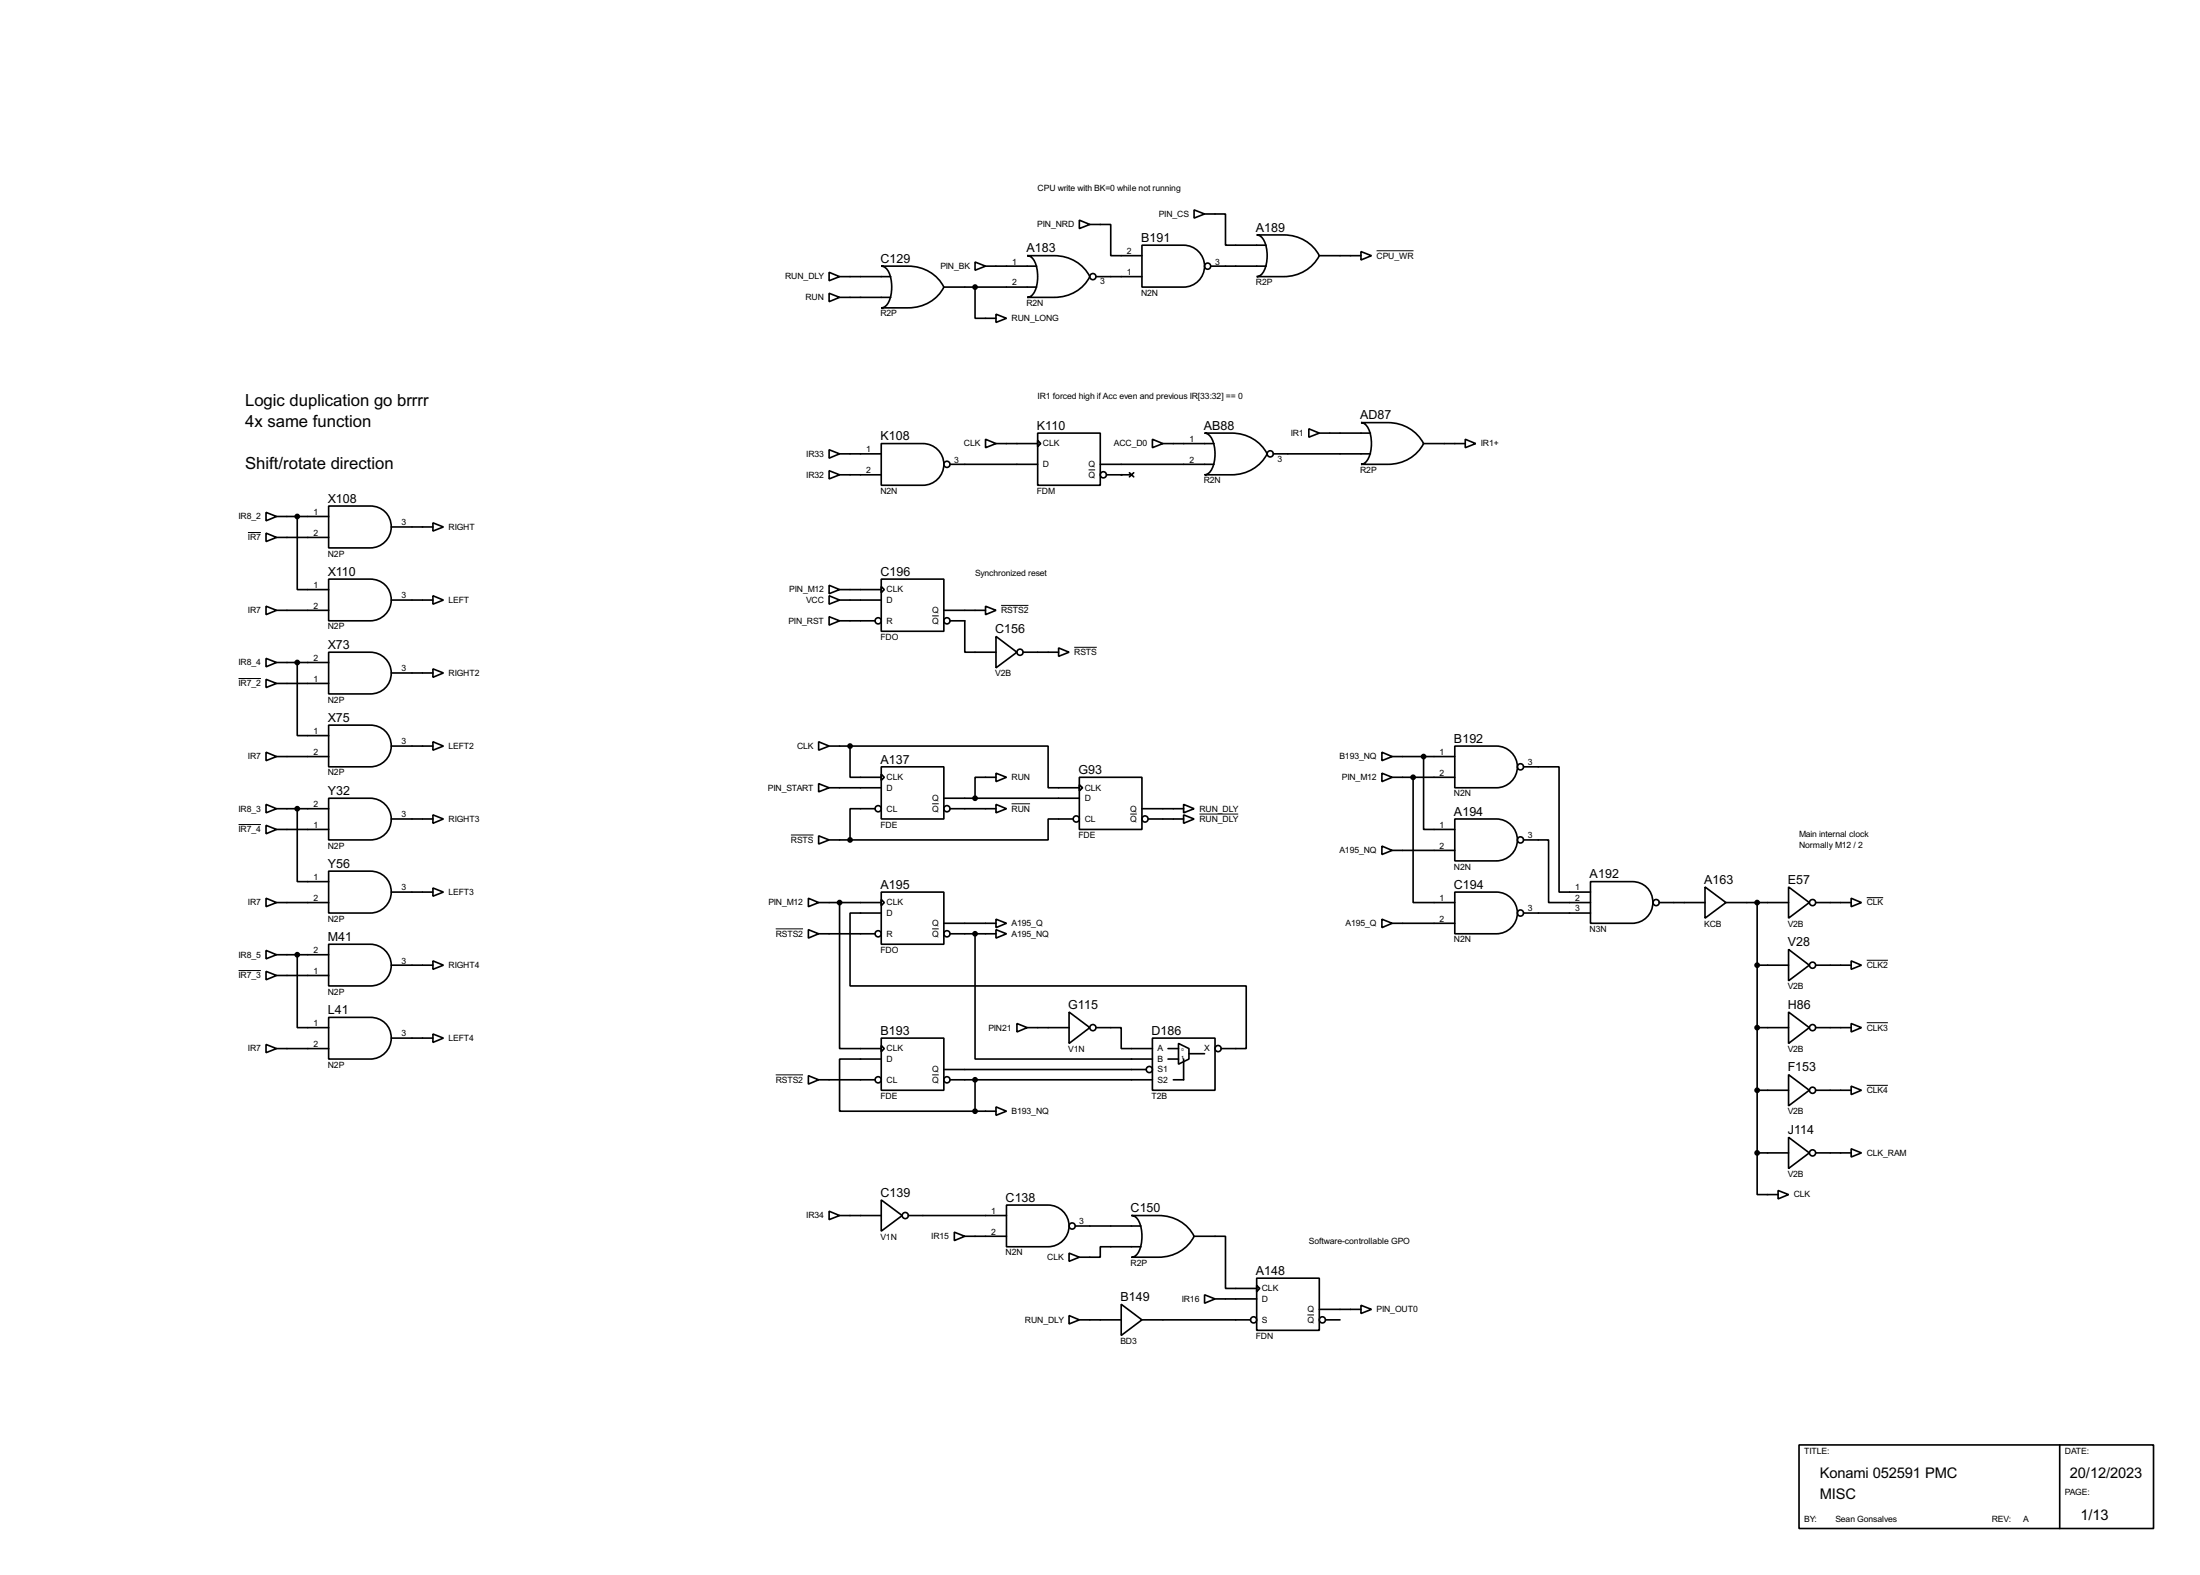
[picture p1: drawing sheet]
<svg xmlns="http://www.w3.org/2000/svg" width="536mm" height="383mm" viewBox="0 0 536 383" stroke-linecap="round" stroke-linejoin="round" font-family="sans-serif">
<g fill="none" stroke="#000" stroke-width=".4">
<path d="M262.9 53.6l2.6 1.1-2.6 1zM265.5 54.7h5.1v7.6h7.6M278.2 59.7h10.1a5.1 5.1 0 0 1 5.1 5.1 5.1 5.1 0 0 1-5.1 5.1h-10.1zM290.9 51.1l2.5 1-2.5 1zM293.4 52.1h5.1v7.6h9.9M306.1 57.2h6.6a9.6 9.6 0 0 1 8.7 5.1 9.6 9.6 0 0 1-8.7 5.1h-6.6a3.2 3.2 0 0 0 2.4-3.2 7.6 7.6 0 0 0-1.4-6.6zM202 71.4l2.5 1-2.5 1.1zM202 66.3l2.5 1.1-2.5 1zM204.5 67.4h12.5M204.5 72.4h12.5M214.7 64.8h6.6a9.6 9.6 0 0 1 8.6 5.1 9.5 9.5 0 0 1-8.6 5.1h-6.6a3.2 3.2 0 0 0 2.3-3.2 7.8 7.8 0 0 0-1.3-6.6zM229.9 69.9h22.6"/>
<path d="M237.5 63.8l2.6 1-2.6 1zM237.5 69.9v7.6h5.1M240.1 64.8h12.4M242.6 76.5l2.6 1-2.6 1zM250.2 62.3h6.6a9.5 9.5 0 0 1 8.7 5.1 9.5 9.5 0 0 1-8.7 5h-6.6a3.1 3.1 0 0 0 2.4-3.1 7.8 7.8 0 0 0-1.3-6.6zM267 67.4h11.2M294.9 64.8h13.5M321.4 62.3h10.1M331.5 61.3l2.6 1-2.6 1zM202 114.6l2.5 1-2.5 1zM202 109.5l2.5 1-2.5 1.1zM204.5 110.5h10.2"/>
<path d="M204.5 115.6h10.2M214.7 108h10.1a5.1 5.1 0 0 1 5.1 5.1 5.1 5.1 0 0 1-5.1 5.1h-10.1zM231.4 113.1h21.4M240.1 107l2.5 1-2.5 1zM242.6 108h10.2M252.8 105.5h15.2v12.7h-15.2zM252.8 107.2l.7 .8-.7 .8zM268 113.1h27.7M269.5 115.6h6.1M275.1 115.1l1.1 1M276.2 115.1l-1.1 1M280.7 107l2.6 1-2.6 1z"/>
<path d="M283.3 108h12.4M293.4 105.5h6.6a9.6 9.6 0 0 1 8.7 5 9.6 9.6 0 0 1-8.7 5.1h-6.6a3.2 3.2 0 0 0 2.4-3.1 7.6 7.6 0 0 0-1.4-6.6zM310.2 110.5h23.6M318.8 104.4l2.6 1.1-2.6 1zM321.4 105.5h12.4M331.5 102.9h6.6a9.6 9.6 0 0 1 8.7 5.1 9.6 9.6 0 0 1-8.7 5.1h-6.6a3.2 3.2 0 0 0 2.4-3.2 7.7 7.7 0 0 0-1.4-6.6zM346.8 108h10.1M356.9 107l2.6 1-2.6 1zM64.8 124.8l2.6 1-2.6 1zM64.8 129.8l2.6 1.1-2.6 1zM67.4 130.9h12.7M67.4 125.8h12.7"/>
<path d="M72.4 125.8v17.8h7.7M80.1 123.2h10.1a5.1 5.1 0 0 1 5.1 5.1 5.1 5.1 0 0 1-5.1 5.1h-10.1zM95.3 128.3h10.2M105.5 127.3l2.5 1-2.5 1zM64.8 147.6l2.6 1-2.6 1.1zM67.4 148.6h12.7M80.1 158.8h10.1a5.1 5.1 0 0 1 5.1 5.1 5.1 5.1 0 0 1-5.1 5.1h-10.1zM80.1 141h10.1a5.1 5.1 0 0 1 5.1 5.1 5.1 5.1 0 0 1-5.1 5.1h-10.1zM95.3 146.1h10.2M105.5 145.1l2.5 1-2.5 1zM202 142.5l2.5 1.1-2.5 1zM202 150.2l2.5 1-2.5 1z"/>
<path d="M202 145.1l2.5 1-2.5 1zM204.5 146.1h10.2M204.5 143.6h10.2M204.5 151.2h8.7M214.7 141h15.2v12.7h-15.2zM214.7 142.8l.7 .8-.7 .7zM229.9 148.6h10.2M231.4 151.2h3.6v7.6h7.6M240.1 147.6l2.5 1-2.5 1.1zM242.6 155l5.1 3.8-5.1 3.8zM249.2 158.8h8.7M257.9 157.8l2.5 1-2.5 1z"/>
<path d="M64.8 160.3l2.6 1-2.6 1.1zM64.8 165.4l2.6 1-2.6 1zM67.4 166.4h12.7M67.4 161.3h12.7M72.4 161.3v17.8h7.7M80.1 176.6h10.1a5.1 5.1 0 0 1 5.1 5 5.1 5.1 0 0 1-5.1 5.1h-10.1zM95.3 163.9h10.2M105.5 162.9l2.5 1-2.5 1zM64.8 195.9l2.6 1-2.6 1zM64.8 183.2l2.6 1-2.6 1zM67.4 196.9h12.7M67.4 184.2h12.7"/>
<path d="M72.4 196.9v17.8h7.7M80.1 194.4h10.1a5.1 5.1 0 0 1 5.1 5 5.1 5.1 0 0 1-5.1 5.1h-10.1zM95.3 199.4h10.2M95.3 181.7h10.2M105.5 198.4l2.5 1-2.5 1.1zM105.5 180.6l2.5 1.1-2.5 1zM199.4 190.8l2.6 1-2.6 1zM199.4 180.6l2.6 1.1-2.6 1zM202 181.7h5.1M202 191.8h12.7M207.1 181.7v7.6h7.6M207.1 181.7h48.2v10.1h7.6"/>
<path d="M213.2 196.9h-6.1v7.6M214.7 186.7h15.2v12.7h-15.2zM214.7 188.5l.7 .8-.7 .7zM229.9 194.4h33M231.4 196.9h11.2M242.6 188.3l2.6 1-2.6 1zM242.6 195.9l2.6 1-2.6 1zM242.6 189.3h-5.1v5.1M261.4 199.4h-6.1v5.1h-48.2M262.9 189.3h15.3v12.7h-15.3zM262.9 191.1l.8 .7-.8 .8zM278.2 196.9h10.1"/>
<path d="M279.7 199.4h8.6M288.3 198.4l2.6 1-2.6 1.1zM288.3 195.9l2.6 1-2.6 1zM336.6 188.3l2.5 1-2.5 1zM336.6 183.2l2.5 1-2.5 1zM339.1 184.2h15.3M339.1 189.3h15.3M344.2 189.3v30.5h10.2M346.8 184.2v17.8h7.6M354.4 181.7h10.1a5.1 5.1 0 0 1 5.1 5 5.1 5.1 0 0 1-5.1 5.1h-10.1zM354.4 199.4h10.1a5.1 5.1 0 0 1 5.1 5.1 5.1 5.1 0 0 1-5.1 5.1h-10.1zM371.1 186.7h8.7v30.5h7.6"/>
<path d="M64.8 201l2.6 1-2.6 1zM64.8 218.7l2.6 1.1-2.6 1zM67.4 202h12.7M67.4 219.8h12.7M80.1 212.1h10.1a5.1 5.1 0 0 1 5.1 5.1 5.1 5.1 0 0 1-5.1 5.1h-10.1zM95.3 217.2h10.2M105.5 216.2l2.5 1-2.5 1zM196.9 218.7l2.5 1.1-2.5 1zM199.4 203.5l2.6 1-2.6 1zM199.4 219.8h15.3M202 204.5h5.1M204.5 219.8v35.5h10.2"/>
<path d="M214.7 217.2h15.2v12.7h-15.2zM214.7 219l.7 .8-.7 .7zM336.6 206l2.5 1.1-2.5 1zM339.1 207.1h15.3M354.4 217.2h10.1a5.1 5.1 0 0 1 5.1 5.1 5.1 5.1 0 0 1-5.1 5.1h-10.1zM371.1 204.5h6.1v15.3h10.2M387.4 214.7h10.2a5.1 5.1 0 0 1 5 5 5.1 5.1 0 0 1-5 5.1h-10.2zM404.2 219.8h11.1M415.3 216l5.1 3.8-5.1 3.8zM420.4 219.8h15.3M428 219.8v60.9M435.7 216l5 3.8-5 3.8z"/>
<path d="M442.3 219.8h8.6M450.9 218.7l2.5 1.1-2.5 1zM64.8 236.5l2.6 1-2.6 1.1zM64.8 231.4l2.6 1.1-2.6 1zM67.4 237.5h12.7M67.4 232.5h12.7M72.4 232.5v17.7h7.7M80.1 229.9h10.1a5.1 5.1 0 0 1 5.1 5.1 5.1 5.1 0 0 1-5.1 5.1h-10.1zM95.3 235h10.2M105.5 234l2.5 1-2.5 1zM196.9 226.4l2.5 1-2.5 1zM199.4 227.4h13.8"/>
<path d="M214.7 222.3h-7.6v17.8h96.5v15.2h-6.1M229.9 224.8h12.7M231.4 227.4h11.2M237.5 227.4v30.5h43.2M242.6 226.4l2.6 1-2.6 1zM242.6 223.8l2.6 1-2.6 1.1zM336.6 223.8l2.5 1-2.5 1.1zM339.1 224.8h15.3M371.1 222.3h16.3M428 235h7.7M435.7 231.2l5 3.8-5 3.8zM442.3 235h8.6"/>
<path d="M450.9 234l2.5 1-2.5 1zM64.8 254.3l2.6 1-2.6 1zM67.4 255.3h12.7M80.1 247.7h10.1a5.1 5.1 0 0 1 5.1 5.1 5.1 5.1 0 0 1-5.1 5.1h-10.1zM95.3 252.8h10.2M105.5 251.8l2.5 1-2.5 1zM214.7 252.8h15.2v12.7h-15.2zM214.7 254.6l.7 .7-.7 .8zM214.7 257.9h-10.2v12.7h33M247.7 249.2l2.5 1-2.5 1.1zM250.2 250.2h10.2M260.4 246.4l5.1 3.8-5.1 3.9z"/>
<path d="M267 250.2h6.1v5.1h7.6M280.7 252.8h15.3v12.7h-15.3zM284.5 255.3h2.6M284.5 257.9h2.6M287.1 254.1l2.5 1.2v2.6l-2.5 1.2zM288.3 257.9v5h-2.5M289.6 256.6h3.8M428 250.2h7.7M435.7 246.4l5 3.8-5 3.9zM442.3 250.2h8.6M450.9 249.2l2.5 1-2.5 1.1zM196.9 261.9l2.5 1-2.5 1.1z"/>
<path d="M199.4 262.9h13.8M229.9 260.4h49.3M231.4 262.9h49.3M237.5 262.9v7.7M237.5 270.6h5.1M242.6 269.5l2.6 1.1-2.6 1zM428 265.5h7.7M435.7 276.9l5 3.8-5 3.8zM435.7 261.7l5 3.8-5 3.8zM442.3 265.5h8.6M450.9 279.7l2.5 1-2.5 1zM450.9 264.5l2.5 1-2.5 1z"/>
<path d="M202 294.9l2.5 1.1-2.5 1zM204.5 296h10.2M214.7 292.2l5.1 3.8-5.1 3.8zM221.3 296h23.9M245.2 293.4h10.1a5.1 5.1 0 0 1 5.1 5.1 5.1 5.1 0 0 1-5.1 5.1h-10.1zM261.9 298.5h16M275.6 296h6.6a9.5 9.5 0 0 1 8.7 5 9.5 9.5 0 0 1-8.7 5.1h-6.6a3.2 3.2 0 0 0 2.4-3.1 7.7 7.7 0 0 0-1.3-6.6zM428 280.7v10.2h5.1M428 280.7h7.7M433.1 289.9l2.6 1-2.6 1zM442.3 280.7h8.6M232.5 300l2.5 1-2.5 1.1z"/>
<path d="M235 301h10.2M260.4 305.1l2.5 1-2.5 1zM273.1 317.6l5.1 3.8-5.1 3.8zM277.9 303.6h-9.9v2.5h-5.1M290.9 301h7.6v12.7h7.6M293.4 315.3l2.6 1-2.6 1zM296 316.3h10.1M306.1 311.2h15.3v12.7h-15.3zM306.1 313l.8 .7-.8 .8zM321.4 318.8h10.1M331.5 317.8l2.6 1-2.6 1zM260.4 320.3l2.5 1.1-2.5 1z"/>
<path d="M262.9 321.4h10.2M278.2 321.4h26.4M322.9 321.4h3.5M438.2 351.8h86.4v20.4h-86.4zM501.7 351.8v20.4"/>
<circle cx="266.2" cy="67.4" r=".75"/>
<circle cx="294.1" cy="64.8" r=".75"/>
<circle cx="230.6" cy="113.1" r=".75"/>
<circle cx="268.7" cy="115.6" r=".75"/>
<circle cx="309.4" cy="110.5" r=".75"/>
<circle cx="213.9" cy="151.2" r=".75"/>
<circle cx="230.6" cy="151.2" r=".75"/>
<circle cx="248.4" cy="158.8" r=".75"/>
<circle cx="213.9" cy="196.9" r=".75"/>
<circle cx="230.6" cy="196.9" r=".75"/>
<circle cx="262.1" cy="199.4" r=".75"/>
<circle cx="278.9" cy="199.4" r=".75"/>
<circle cx="370.3" cy="186.7" r=".75"/>
<circle cx="370.3" cy="204.5" r=".75"/>
<circle cx="403.4" cy="219.8" r=".75"/>
<circle cx="441.5" cy="219.8" r=".75"/>
<circle cx="213.9" cy="227.4" r=".75"/>
<circle cx="230.6" cy="227.4" r=".75"/>
<circle cx="370.3" cy="222.3" r=".75"/>
<circle cx="441.5" cy="235" r=".75"/>
<circle cx="266.2" cy="250.2" r=".75"/>
<circle cx="296.7" cy="255.3" r=".75"/>
<circle cx="441.5" cy="250.2" r=".75"/>
<circle cx="213.9" cy="262.9" r=".75"/>
<circle cx="230.6" cy="262.9" r=".75"/>
<circle cx="279.9" cy="260.4" r=".75"/>
<circle cx="441.5" cy="265.5" r=".75"/>
<circle cx="220.5" cy="296" r=".75"/>
<circle cx="261.1" cy="298.5" r=".75"/>
<circle cx="441.5" cy="280.7" r=".75"/>
<circle cx="305.3" cy="321.4" r=".75"/>
<circle cx="322.1" cy="321.4" r=".75"/>
</g>
<circle cx="273.1" cy="115.6" r=".2" fill="#000"/>
<g fill="#000" stroke="#000" stroke-width=".4">
<circle cx="237.5" cy="69.9" r=".5"/>
<circle cx="72.4" cy="125.8" r=".5"/>
<circle cx="72.4" cy="161.3" r=".5"/>
<circle cx="72.4" cy="196.9" r=".5"/>
<circle cx="207" cy="181.7" r=".5"/>
<circle cx="237.5" cy="194.4" r=".5"/>
<circle cx="344.2" cy="189.3" r=".5"/>
<circle cx="346.7" cy="184.2" r=".5"/>
<circle cx="204.5" cy="219.8" r=".5"/>
<circle cx="207" cy="204.5" r=".5"/>
<circle cx="428" cy="219.8" r=".5"/>
<circle cx="72.4" cy="232.5" r=".5"/>
<circle cx="237.5" cy="227.4" r=".5"/>
<circle cx="428" cy="235" r=".5"/>
<circle cx="428" cy="250.2" r=".5"/>
<circle cx="237.5" cy="262.9" r=".5"/>
<circle cx="237.5" cy="270.6" r=".5"/>
<circle cx="428" cy="265.5" r=".5"/>
<circle cx="428" cy="280.7" r=".5"/>
</g>
<g fill="none" stroke="#000" stroke-width=".24">
<path d="M335.3 61.1h9M265.2 114.4h1.6M60.4 129.7h3.2M227.1 150h1.6M243.9 147.4h6.6M261.7 157.6h5.5M58.1 165.2h5.5M227.1 195.7h1.6M246.4 195.7h4.5M275.3 198.2h1.6M292.2 198.2h9.4M58.1 200.8h5.5"/>
<path d="M192.7 203.3h5.5M454.7 218.6h4M58.1 236.3h5.5M189 226.2h6.6M227.1 226.2h1.6M454.7 233.8h5.2M454.7 249h5.2M189 261.7h6.6M227.1 261.7h1.6M454.7 264.3h5.2M318.5 320.2h1.6"/>
</g>
<g font-size="4.6">
<text x="59.7" y="98.9">Logic duplication go brrrr</text>
<text x="59.7" y="104">4x same function</text>
<text x="59.7" y="114.2">Shift/rotate direction</text>
</g>
<g font-size="4">
<text x="443.3" y="360">Konami 052591 PMC</text>
<text x="504.2" y="360">20/12/2023</text>
<text x="443.3" y="365.1">MISC</text>
<text x="506.8" y="370.1">1/13</text>
</g>
<g font-size="3.4">
<text x="278" y="58.9">B191</text>
<text x="305.9" y="56.4">A189</text>
<text x="214.5" y="64">C129</text>
<text x="250" y="61.4">A183</text>
<text x="214.5" y="107.2">K108</text>
<text x="252.6" y="104.7">K110</text>
<text x="293.2" y="104.7">AB88</text>
<text x="331.3" y="102.1">AD87</text>
<text x="79.9" y="122.4">X108</text>
<text x="79.9" y="140.2">X110</text>
<text x="214.5" y="140.2">C196</text>
<text x="242.4" y="154.2">C156</text>
<text x="79.9" y="158">X73</text>
<text x="79.9" y="175.7">X75</text>
<text x="214.5" y="185.9">A137</text>
<text x="354.2" y="180.9">B192</text>
<text x="262.7" y="188.5">G93</text>
<text x="79.9" y="193.6">Y32</text>
<text x="354.2" y="198.6">A194</text>
<text x="79.9" y="211.3">Y56</text>
<text x="387.2" y="213.9">A192</text>
<text x="415.1" y="215.2">A163</text>
<text x="435.5" y="215.2">E57</text>
<text x="214.5" y="216.4">A195</text>
<text x="354.2" y="216.4">C194</text>
<text x="79.9" y="229.1">M41</text>
<text x="435.5" y="230.4">V28</text>
<text x="260.2" y="245.6">G115</text>
<text x="435.5" y="245.6">H86</text>
<text x="79.9" y="246.9">L41</text>
<text x="214.5" y="252">B193</text>
<text x="280.5" y="252">D186</text>
<text x="435.5" y="260.9">F153</text>
<text x="435.5" y="276.1">J114</text>
<text x="214.5" y="291.4">C139</text>
<text x="245" y="292.6">C138</text>
<text x="275.4" y="295.2">C150</text>
<text x="305.9" y="310.4">A148</text>
<text x="272.9" y="316.8">B149</text>
</g>
<g font-size="2.4">
<text x="252.8" y="46.4">CPU write with BK=0 while not running</text>
<text x="282.3" y="52.8">PIN_CS</text>
<text x="252.7" y="55.4">PIN_NRD</text>
<text x="229.1" y="65.5">PIN_BK</text>
<text x="246.6" y="64.4">1</text>
<text x="274.5" y="61.9">2</text>
<text x="296" y="64.4">3</text>
<text x="335.3" y="62.9">CPU_WR</text>
<text x="191.3" y="68.1">RUN_DLY</text>
<text x="246.6" y="69.5">2</text>
<text x="268" y="69.2">3</text>
<text x="274.5" y="67">1</text>
<text x="278" y="72">N2N</text>
<text x="305.9" y="69.5">R2P</text>
<text x="196.2" y="73.1">RUN</text>
<text x="214.5" y="77">R2P</text>
<text x="250" y="74.5">R2N</text>
<text x="246.4" y="78.2">RUN_LONG</text>
<text x="252.8" y="97.2">IR1 forced high ifAcc even and previous IR[33:32] == 0</text>
<text x="289.7" y="107.6">1</text>
<text x="314.4" y="106.2">IR1</text>
<text x="196.4" y="111.2">IR33</text>
<text x="211" y="110.1">1</text>
<text x="232.5" y="112.7">3</text>
<text x="234.8" y="108.7">CLK</text>
<text x="254.1" y="108.7">CLK</text>
<text x="254.1" y="113.7">D</text>
<text x="265.2" y="113.7">Q</text>
<text x="271.3" y="108.7">ACC_D0</text>
<text x="289.7" y="112.7">2</text>
<text x="311.2" y="112.4">3</text>
<text x="360.7" y="108.7">IR1+</text>
<text x="196.4" y="116.3">IR32</text>
<text x="211" y="115.2">2</text>
<text x="265.2" y="116.3">Q</text>
<text x="293.2" y="117.7">R2N</text>
<text x="331.3" y="115.1">R2P</text>
<text x="76.4" y="125.4">1</text>
<text x="214.5" y="120.3">N2N</text>
<text x="252.6" y="120.3">FDM</text>
<text x="58.1" y="126.4">IR8_2</text>
<text x="60.4" y="131.6">IR7</text>
<text x="76.4" y="130.5">2</text>
<text x="97.8" y="127.9">3</text>
<text x="109.3" y="129">RIGHT</text>
<text x="79.9" y="135.5">N2P</text>
<text x="76.4" y="143.2">1</text>
<text x="237.5" y="140.4">Synchronized reset</text>
<text x="60.4" y="149.3">IR7</text>
<text x="76.4" y="148.2">2</text>
<text x="97.8" y="145.7">3</text>
<text x="109.3" y="146.8">LEFT</text>
<text x="192.3" y="144.3">PIN_M12</text>
<text x="196.4" y="146.8">VCC</text>
<text x="216" y="144.3">CLK</text>
<text x="216" y="146.8">D</text>
<text x="227.1" y="149.3">Q</text>
<text x="243.9" y="149.3">RSTS2</text>
<text x="79.9" y="153.3">N2P</text>
<text x="192.1" y="151.9">PIN_RST</text>
<text x="214.5" y="155.8">FDO</text>
<text x="216" y="151.9">R</text>
<text x="227.1" y="151.9">Q</text>
<text x="76.4" y="160.9">2</text>
<text x="261.7" y="159.5">RSTS</text>
<text x="58.1" y="162">IR8_4</text>
<text x="58.1" y="167.1">IR7_2</text>
<text x="76.4" y="166">1</text>
<text x="97.8" y="163.5">3</text>
<text x="109.3" y="164.6">RIGHT2</text>
<text x="242.4" y="164.7">V2B</text>
<text x="79.9" y="171.1">N2P</text>
<text x="76.4" y="178.7">1</text>
<text x="60.4" y="184.9">IR7</text>
<text x="76.4" y="183.8">2</text>
<text x="97.8" y="181.3">3</text>
<text x="109.3" y="182.4">LEFT2</text>
<text x="194.2" y="182.4">CLK</text>
<text x="326.3" y="184.9">B193_NQ</text>
<text x="350.7" y="183.8">1</text>
<text x="79.9" y="188.8">N2P</text>
<text x="216" y="190">CLK</text>
<text x="246.4" y="190">RUN</text>
<text x="326.9" y="190">PIN_M12</text>
<text x="350.7" y="188.9">2</text>
<text x="372.2" y="186.3">3</text>
<text x="58.1" y="197.6">IR8_3</text>
<text x="76.4" y="196.5">2</text>
<text x="187.1" y="192.5">PIN_START</text>
<text x="216" y="192.5">D</text>
<text x="216" y="197.6">CL</text>
<text x="227.1" y="195.1">Q</text>
<text x="227.1" y="197.6">Q</text>
<text x="246.4" y="197.6">RUN</text>
<text x="264.2" y="192.5">CLK</text>
<text x="264.2" y="195.1">D</text>
<text x="275.3" y="197.6">Q</text>
<text x="292.2" y="197.6">RUN_DLY</text>
<text x="354.2" y="193.9">N2N</text>
<text x="58.1" y="202.7">IR7_4</text>
<text x="76.4" y="201.6">1</text>
<text x="97.8" y="199">3</text>
<text x="109.3" y="200.1">RIGHT3</text>
<text x="214.5" y="201.5">FDE</text>
<text x="264.2" y="200.1">CL</text>
<text x="275.3" y="200.1">Q</text>
<text x="292.2" y="200.1">RUN_DLY</text>
<text x="350.7" y="201.6">1</text>
<text x="438.2" y="203.9">Main internal clock</text>
<text x="79.9" y="206.6">N2P</text>
<text x="192.7" y="205.2">RSTS</text>
<text x="262.7" y="204.1">FDE</text>
<text x="326.3" y="207.8">A195_NQ</text>
<text x="350.7" y="206.7">2</text>
<text x="372.2" y="204.1">3</text>
<text x="438.2" y="206.4">Normally M12 / 2</text>
<text x="76.4" y="214.3">1</text>
<text x="354.2" y="211.7">N2N</text>
<text x="60.4" y="220.5">IR7</text>
<text x="76.4" y="219.4">2</text>
<text x="97.8" y="216.8">3</text>
<text x="109.3" y="217.9">LEFT3</text>
<text x="187.2" y="220.5">PIN_M12</text>
<text x="216" y="220.5">CLK</text>
<text x="350.7" y="219.4">1</text>
<text x="372.2" y="221.9">3</text>
<text x="383.7" y="216.8">1</text>
<text x="383.7" y="219.4">2</text>
<text x="383.7" y="221.9">3</text>
<text x="454.7" y="220.5">CLK</text>
<text x="79.9" y="224.4">N2P</text>
<text x="216" y="223">D</text>
<text x="227.1" y="225.5">Q</text>
<text x="246.4" y="225.5">A195_Q</text>
<text x="327.8" y="225.5">A195_Q</text>
<text x="350.7" y="224.4">2</text>
<text x="387.2" y="226.9">N3N</text>
<text x="415.1" y="225.7">KCB</text>
<text x="435.5" y="225.7">V2B</text>
<text x="58.1" y="233.2">IR8_5</text>
<text x="76.4" y="232.1">2</text>
<text x="189" y="228.1">RSTS2</text>
<text x="214.5" y="232">FDO</text>
<text x="216" y="228.1">R</text>
<text x="227.1" y="228.1">Q</text>
<text x="246.4" y="228.1">A195_NQ</text>
<text x="354.2" y="229.5">N2N</text>
<text x="58.1" y="238.2">IR7_3</text>
<text x="76.4" y="237.1">1</text>
<text x="97.8" y="234.6">3</text>
<text x="109.3" y="235.7">RIGHT4</text>
<text x="454.7" y="235.7">CLK2</text>
<text x="79.9" y="242.2">N2P</text>
<text x="435.5" y="240.9">V2B</text>
<text x="76.4" y="249.8">1</text>
<text x="240.8" y="250.9">PIN21</text>
<text x="454.7" y="250.9">CLK3</text>
<text x="60.4" y="256">IR7</text>
<text x="76.4" y="254.9">2</text>
<text x="97.8" y="252.4">3</text>
<text x="109.3" y="253.5">LEFT4</text>
<text x="216" y="256">CLK</text>
<text x="260.2" y="256.2">V1N</text>
<text x="282" y="256">A</text>
<text x="293.3" y="256">X</text>
<text x="435.5" y="256.2">V2B</text>
<text x="79.9" y="260">N2P</text>
<text x="189" y="263.6">RSTS2</text>
<text x="216" y="258.6">D</text>
<text x="216" y="263.6">CL</text>
<text x="227.1" y="261.1">Q</text>
<text x="227.1" y="263.6">Q</text>
<text x="282" y="263.6">S2</text>
<text x="282" y="258.6">B</text>
<text x="282" y="261.1">S1</text>
<text x="214.5" y="267.6">FDE</text>
<text x="280.5" y="267.6">T2B</text>
<text x="454.7" y="266.2">CLK4</text>
<text x="246.4" y="271.3">B193_NQ</text>
<text x="435.5" y="271.4">V2B</text>
<text x="454.7" y="281.4">CLK_RAM</text>
<text x="435.5" y="286.6">V2B</text>
<text x="436.9" y="291.6">CLK</text>
<text x="196.4" y="296.7">IR34</text>
<text x="241.5" y="295.6">1</text>
<text x="262.9" y="298.1">3</text>
<text x="214.5" y="301.9">V1N</text>
<text x="226.9" y="301.7">IR15</text>
<text x="241.5" y="300.6">2</text>
<text x="245" y="305.7">N2N</text>
<text x="318.8" y="302.9">Software-controllable GPO</text>
<text x="255.1" y="306.8">CLK</text>
<text x="275.4" y="308.2">R2P</text>
<text x="287.9" y="317">IR16</text>
<text x="307.4" y="314.4">CLK</text>
<text x="307.4" y="317">D</text>
<text x="249.7" y="322.1">RUN_DLY</text>
<text x="307.4" y="322.1">S</text>
<text x="318.5" y="319.5">Q</text>
<text x="318.5" y="322.1">Q</text>
<text x="335.3" y="319.5">PIN_OUT0</text>
<text x="272.9" y="327.3">BD3</text>
<text x="305.9" y="326">FDN</text>
<text x="439.5" y="354">TITLE:</text>
<text x="503" y="354">DATE:</text>
<text x="503" y="364.1">PAGE:</text>
<text x="439.5" y="370.4">BY:</text>
<text x="447.1" y="370.4">Sean Gonsalves</text>
<text x="485.2" y="370.4">REV:</text>
<text x="492.8" y="370.4">A</text>
</g>
<g font-size="1.2">
<text x="287.8" y="256">0</text>
<text x="287.8" y="257.8">1</text>
</g>
</svg>
